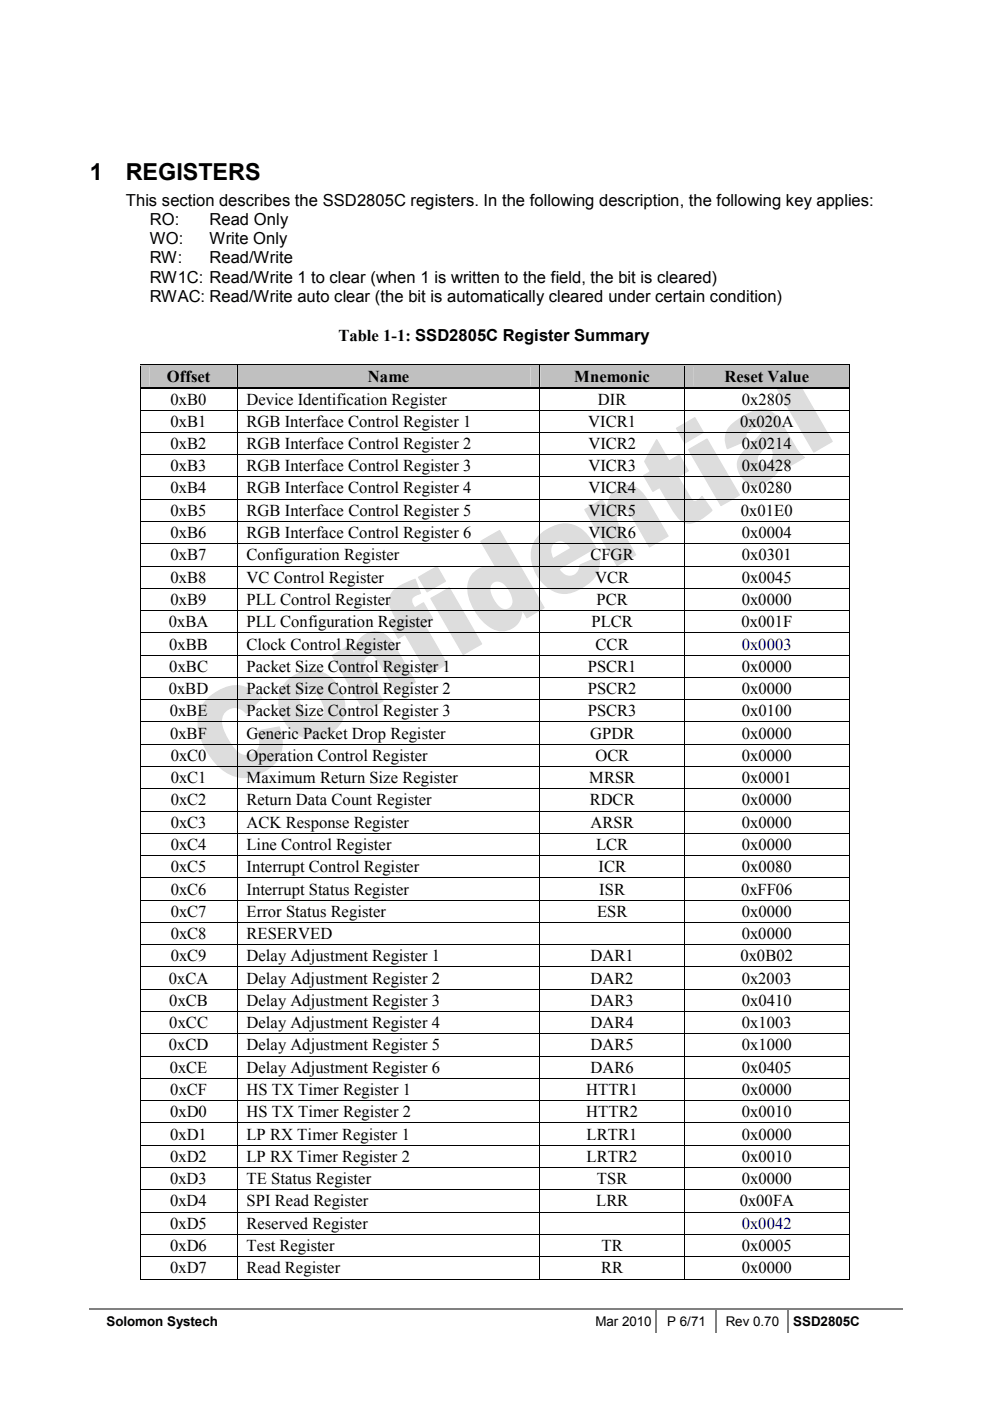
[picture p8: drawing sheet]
<svg xmlns="http://www.w3.org/2000/svg" width="210mm" height="297mm" viewBox="0 0 210 297" stroke-linecap="round" stroke-linejoin="round" font-family="sans-serif">
<path d="M18.9 277.5h30.9" fill="none" stroke="#808080" stroke-width=".34"/>
<path d="M49.8 277.3h.3v.3h-.3z" fill="#808080"/>
<path d="M50.1 277.5h71.5" fill="none" stroke="#808080" stroke-width=".34"/>
<path d="M121.6 277.3h.3v.3h-.3z" fill="#808080"/>
<path d="M121.9 277.5h17.1" fill="none" stroke="#808080" stroke-width=".34"/>
<path d="M139 277.3h.4v.3h-.4z" fill="#808080"/>
<path d="M139.4 277.5h12.3" fill="none" stroke="#808080" stroke-width=".34"/>
<path d="M151.7 277.3h.4v.3h-.4z" fill="#808080"/>
<path d="M152.1 277.5h14.9" fill="none" stroke="#808080" stroke-width=".34"/>
<path d="M167 277.3h.3v.3h-.3z" fill="#808080"/>
<path d="M139.2 277.6v5.1M151.9 277.6v5.1M167.1 277.6v5.1M167.3 277.5h24.1" fill="none" stroke="#808080" stroke-width=".34"/>
<g fill="#ddd">
<path d="M43.9 148.3a8.4 8.4 0 0 1 7.7-2.7l2 .9 1.9 1.5-3.3 3.2a2.96 2.96 0 0 0-3.8-.9 2.96 2.96 0 0 0-1.3 3.8 11.5 11.5 0 0 0 4 5.8 2.96 2.96 0 0 0 3.2-.6 2.96 2.96 0 0 0 .6-3.2l-.3-1.1 4.6-.9a7.3 7.3 0 0 1-1.5 8.2 9 9 0 0 1-7.5 2.4 11.1 11.1 0 0 1-6.8-6.4 8.6 8.6 0 0 1 0-9.4z" fill-rule="evenodd"/>
<path d="M60.8 144.5a6.8 6.8 0 0 1 8.7-1.3 7.8 7.8 0 0 1 2.8 10 6.9 6.9 0 0 1-9.4 2.4 7.8 7.8 0 0 1-2.9-10zM64 146.5a2.72 2.72 0 0 0-.1 3.5 4.3 4.3 0 0 0 3 2.8 2.04 2.04 0 0 0 1.8-3.1 5.5 5.5 0 0 0-2.9-3.6h-.8z" fill-rule="evenodd"/>
<path d="M70.4 139l3.7-2.1 1.1 1.9a4.5 4.5 0 0 1 5.6-4.7 7.7 7.7 0 0 1 3.4 3.8l3.9 6.7-3.9 2.3-2.2-3.6a14.9 14.9 0 0 0-2.6-4.2 1.6 1.6 0 0 0-1.9 .3 1.6 1.6 0 0 0-.4 1.8l.5 1.1 3.6 6.3-3.9 2.2z" fill-rule="evenodd"/>
<path d="M83.6 125.1a14.1 14.1 0 0 1 4.4-2.3l1.2 3a2.29 2.29 0 0 0-1.9 1.4v.6l.6 1.1 1.9-1.1 1.9 3.3-1.9 1.1 4.9 8.6-3.9 2.2-4.9-8.5-1.4 .8-2-3.3 1.5-.9-.5-.8a4.3 4.3 0 0 1-.4-4.6z" fill-rule="evenodd"/>
<path d="M88.7 122.4l4-2.3 1.7 3.1-3.8 2.3zM91.4 126.9l3.8-2.3 6.9 11.9-3.9 2.3z" fill-rule="evenodd"/>
<path d="M101.9 114.8l4-2.3 9.5 16.4-3.7 2.1-1-1.8a4.3 4.3 0 0 1-2.6 4.2 4.3 4.3 0 0 1-4.8-1 10.8 10.8 0 0 1-4.1-8.3 4.4 4.4 0 0 1 6-3.7zM104.3 123.6a2.94 2.94 0 0 0 .3 3.6 2.92 2.92 0 0 0 2.9 2 1.97 1.97 0 0 0 1-2.9 4.3 4.3 0 0 0-2.9-3.1l-.7 .1z" fill-rule="evenodd"/>
<path d="M114.3 113.6a7.6 7.6 0 0 1 7.3-2.2 9.4 9.4 0 0 1 4.7 4.7l-7.9 4.5a2.4 2.4 0 0 0 3.9 .9l.5-.8 .2-.9 4.1-1.8a6.3 6.3 0 0 1-3.8 6.6 6 6 0 0 1-8.4-1.3 7.6 7.6 0 0 1-1.4-8.6zM117.4 115.1a2.79 2.79 0 0 0-.2 3.4l3.9-2.3a2.55 2.55 0 0 0-3.4-1.3z" fill-rule="evenodd"/>
<path d="M124 108l3.6-2.1 1.2 2a4.5 4.5 0 0 1 5.6-4.7 7.1 7.1 0 0 1 3.4 3.8l3.8 6.7-3.9 2.3-2.1-3.7a16.5 16.5 0 0 0-2.7-4.1 1.6 1.6 0 0 0-1.8 .2 1.6 1.6 0 0 0-.4 1.9l.8 1.7 3.3 5.6-3.9 2.3z" fill-rule="evenodd"/>
<path d="M139.2 93.2l2.7 4.5 2.1-1.2 1.9 3.3-2.1 1.3 2.6 4.5a1.02 1.02 0 0 0 .9 .7 1.02 1.02 0 0 0 1-.5l.5-.6 2.2 3a9.1 9.1 0 0 1-5 2.7 3.8 3.8 0 0 1-3-2.2l-3.1-5.4-1.5 .9-1.9-3.4 1.4-.8-1.2-2.2z" fill-rule="evenodd"/>
<path d="M143.4 90.8l3.9-2.2 1.8 3.1-3.9 2.2zM146 95.3l3.9-2.2 6.9 11.8-3.9 2.3z" fill-rule="evenodd"/>
<path d="M154.9 90.3l2.5-1.9a7.2 7.2 0 0 1 5.2-1.4 7 7 0 0 1 3.7 3.8l1.6 2.6a8.2 8.2 0 0 0 2.7 3.6l-3.7 2.1-.7-.5-.6-.7a5.7 5.7 0 0 1-6.3 4.6 4.1 4.1 0 0 1-2.4-5.8l.8-.9 2.9-2.9 1.1-1.3a1.37 1.37 0 0 0-2.3-.8 1.99 1.99 0 0 0-1.2 2.6l-4 1.7a4.3 4.3 0 0 1 .7-4.8zM163 93.9l-.8 .9a4.1 4.1 0 0 0-1.7 2.8 1.48 1.48 0 0 0 1.2 1.2 1.48 1.48 0 0 0 1.6-.7 2.95 2.95 0 0 0-.2-4z" fill-rule="evenodd"/>
<path d="M163.1 79.5l3.9-2.3 9.4 16.4-3.8 2.2z" fill-rule="evenodd"/>
</g>
<g fill="none" stroke="#ddd" stroke-width=".26">
<path d="M163.1 79.5l3.9-2.3 9.4 16.4-3.8 2.2zM139.2 93.2l2.7 4.5 2.1-1.2 1.9 3.3-2.1 1.3 2.6 4.5a1.02 1.02 0 0 0 .9 .7 1.02 1.02 0 0 0 1-.5l.5-.6 2.2 3a9.1 9.1 0 0 1-5 2.7 3.8 3.8 0 0 1-3-2.2l-3.1-5.4-1.5 .9-1.9-3.4 1.4-.8-1.2-2.2zM143.4 90.8l3.9-2.2 1.8 3.1-3.9 2.2zM146 95.3l3.9-2.2 6.9 11.8-3.9 2.3zM154.9 90.3l2.5-1.9a7.2 7.2 0 0 1 5.2-1.4 7 7 0 0 1 3.7 3.8l1.6 2.6a8.2 8.2 0 0 0 2.7 3.6l-3.7 2.1-.7-.5-.6-.7a5.7 5.7 0 0 1-6.3 4.6 4.1 4.1 0 0 1-2.4-5.8l.8-.9 2.9-2.9 1.1-1.3a1.37 1.37 0 0 0-2.3-.8 1.99 1.99 0 0 0-1.2 2.6l-4 1.7a4.3 4.3 0 0 1 .7-4.8zM163 93.9a3.7 3.7 0 0 1 .7 3.6 1.74 1.74 0 0 1-2.8 .8 1.73 1.73 0 0 1 .4-2.5zM101.9 114.8l4-2.3 9.5 16.4-3.7 2.1-1-1.8a4.3 4.3 0 0 1-2.6 4.2 4.3 4.3 0 0 1-4.8-1 10.8 10.8 0 0 1-4.1-8.3 4.4 4.4 0 0 1 6-3.7zM114.3 113.6a7.6 7.6 0 0 1 7.3-2.2 9.4 9.4 0 0 1 4.7 4.7l-7.9 4.5a2.4 2.4 0 0 0 3.9 .9l.5-.8 .2-.9 4.1-1.8a6.3 6.3 0 0 1-3.8 6.6 6 6 0 0 1-8.4-1.3 7.6 7.6 0 0 1-1.4-8.6zM117.4 115.1a2.16 2.16 0 0 1 3.3 .7l.4 .4-3.9 2.3a2.85 2.85 0 0 1 .2-3.4zM124 108l3.6-2.1 1.2 2a4.5 4.5 0 0 1 5.6-4.7 7.1 7.1 0 0 1 3.4 3.8l3.8 6.7-3.9 2.3-2.1-3.7a16.5 16.5 0 0 0-2.7-4.1 1.6 1.6 0 0 0-1.8 .2 1.6 1.6 0 0 0-.4 1.9l.8 1.7 3.3 5.6-3.9 2.3zM70.4 139l3.7-2.1 1.1 1.9a4.5 4.5 0 0 1 5.6-4.7 7.7 7.7 0 0 1 3.4 3.8l3.9 6.7-3.9 2.3-2.2-3.6a14.9 14.9 0 0 0-2.6-4.2 1.6 1.6 0 0 0-1.9 .3 1.6 1.6 0 0 0-.4 1.8l.5 1.1 3.6 6.3-3.9 2.2zM83.6 125.1a14.1 14.1 0 0 1 4.4-2.3l1.2 3a2.29 2.29 0 0 0-1.9 1.4v.6l.6 1.1 1.9-1.1 1.9 3.3-1.9 1.1 4.9 8.6-3.9 2.2-4.9-8.5-1.4 .8-2-3.3 1.5-.9-.5-.8a4.3 4.3 0 0 1-.4-4.6z"/>
<path d="M88.7 122.4l4-2.3 1.7 3.1-3.8 2.3zM91.4 126.9l3.8-2.3 6.9 11.9-3.9 2.3zM104.3 123.6a2.2 2.2 0 0 1 3.4 1 3.9 3.9 0 0 1 .9 3.8 1.72 1.72 0 0 1-2.9 .2 5.6 5.6 0 0 1-1.8-4.3zM43.9 148.3a8.4 8.4 0 0 1 7.7-2.7l2 .9 1.9 1.5-3.3 3.2a2.96 2.96 0 0 0-3.8-.9 2.96 2.96 0 0 0-1.3 3.8 11.5 11.5 0 0 0 4 5.8 2.96 2.96 0 0 0 3.2-.6 2.96 2.96 0 0 0 .6-3.2l-.3-1.1 4.6-.9a7.3 7.3 0 0 1-1.5 8.2 9 9 0 0 1-7.5 2.4 11.1 11.1 0 0 1-6.8-6.4 8.6 8.6 0 0 1 0-9.4zM60.8 144.5a6.8 6.8 0 0 1 8.7-1.3 7.8 7.8 0 0 1 2.8 10 6.9 6.9 0 0 1-9.4 2.4 7.8 7.8 0 0 1-2.9-10zM64 146.5a2.29 2.29 0 0 1 3.4 .8 4.7 4.7 0 0 1 1.3 4.4 2.06 2.06 0 0 1-3.6 .1 5.5 5.5 0 0 1-1.6-4.3z"/>
</g>
<g fill="#c0c0c0">
<path d="M29.8 77.5h20.4v4.5h-20.4z"/>
<path d="M31.7 77.7h16.6v4.1h-16.6z"/>
<path d="M50.4 77.5h64v4.5h-64z"/>
<path d="M52.3 77.7h60.1v4.1h-60.1z"/>
<path d="M114.6 77.5h30.4v4.5h-30.4z"/>
<path d="M116.5 77.7h26.6v4.1h-26.6z"/>
<path d="M145.2 77.5h34.8v4.5h-34.8z"/>
<path d="M147.1 77.7h31v4.1h-31z"/>
</g>
<g fill="#000">
<path d="M29.6 77.3h.2v.4h-.2zM29.6 77.3h.2v.2h-.2zM50.2 77.5h.2v.2h-.2zM50.2 77.3h.2v.2h-.2zM114.4 77.5h.2v.2h-.2zM114.4 77.3h.2v.2h-.2zM145 77.5h.2v.2h-.2zM145 77.3h.2v.2h-.2zM180 77.3h.2v.4h-.2zM180 77.3h.2v.2h-.2zM29.6 82h.2v.6h-.2zM29.6 86.9h.2v.4h-.2z"/>
<path d="M29.6 91.6h.2v.4h-.2zM29.6 96.3h.2v.4h-.2zM50.2 82.5l.2 .1zM50.2 82h.5v.2h-.5zM50.2 82.4h.5v.1h-.5zM50.2 86.9h.2v.4h-.2zM50.2 91.6h.2v.4h-.2zM50.2 96.3h.2v.4h-.2zM114.4 82.5l.2 .1zM114.4 82h.5v.2h-.5zM114.4 82.4h.5v.1h-.5zM114.4 86.9h.2v.4h-.2z"/>
<path d="M114.4 91.6h.2v.4h-.2zM114.4 96.3h.2v.4h-.2zM145 82.5l.2 .1zM145 82h.5v.2h-.5zM145 82.4h.5v.1h-.5zM145 86.9h.2v.4h-.2zM145 91.6h.2v.4h-.2zM145 96.3h.2v.4h-.2zM180 82h.2v.6h-.2zM180 86.9h.2v.4h-.2zM180 91.6h.2v.4h-.2zM180 96.3h.2v.4h-.2z"/>
<path d="M29.6 101h.2v.4h-.2zM29.6 105.7h.2v.5h-.2zM29.6 110.5h.2v.4h-.2zM29.6 115.2h.2v.4h-.2zM29.6 119.9h.2v.5h-.2zM50.2 101h.2v.4h-.2zM50.2 105.7h.2v.5h-.2zM50.2 110.5h.2v.4h-.2zM50.2 115.2h.2v.4h-.2zM50.2 119.9h.2v.5h-.2zM114.4 101h.2v.4h-.2zM114.4 105.7h.2v.5h-.2z"/>
<path d="M114.4 110.5h.2v.4h-.2zM114.4 115.2h.2v.4h-.2zM114.4 119.9h.2v.5h-.2zM145 101h.2v.4h-.2zM145 105.7h.2v.5h-.2zM145 110.5h.2v.4h-.2zM145 115.2h.2v.4h-.2zM145 119.9h.2v.5h-.2zM180 101h.2v.4h-.2zM180 105.7h.2v.5h-.2zM180 110.5h.2v.4h-.2zM180 115.2h.2v.4h-.2z"/>
<path d="M180 119.9h.2v.5h-.2zM29.6 124.6h.2v.5h-.2zM29.6 129.4h.2v.4h-.2zM29.6 134.1h.2v.4h-.2zM29.6 138.8h.2v.4h-.2zM50.2 124.6h.2v.5h-.2zM50.2 129.4h.2v.4h-.2zM50.2 134.1h.2v.4h-.2zM50.2 138.8h.2v.4h-.2zM114.4 124.6h.2v.5h-.2zM114.4 129.4h.2v.4h-.2zM114.4 134.1h.2v.4h-.2z"/>
<path d="M114.4 138.8h.2v.4h-.2zM145 124.6h.2v.5h-.2zM145 129.4h.2v.4h-.2zM145 134.1h.2v.4h-.2zM145 138.8h.2v.4h-.2zM180 124.6h.2v.5h-.2zM180 129.4h.2v.4h-.2zM180 134.1h.2v.4h-.2zM180 138.8h.2v.4h-.2zM29.6 143.6h.2v.4h-.2zM29.6 148.3h.2v.4h-.2zM29.6 153h.2v.4h-.2z"/>
<path d="M29.6 157.7h.2v.4h-.2zM50.2 143.6h.2v.4h-.2zM50.2 148.3h.2v.4h-.2zM50.2 153h.2v.4h-.2zM50.2 157.7h.2v.4h-.2zM114.4 143.6h.2v.4h-.2zM114.4 148.3h.2v.4h-.2zM114.4 153h.2v.4h-.2zM114.4 157.7h.2v.4h-.2zM145 143.6h.2v.4h-.2zM145 148.3h.2v.4h-.2zM145 153h.2v.4h-.2z"/>
<path d="M145 157.7h.2v.4h-.2zM180 143.6h.2v.4h-.2zM180 148.3h.2v.4h-.2zM180 153h.2v.4h-.2zM180 157.7h.2v.4h-.2zM29.6 162.4h.2v.5h-.2zM29.6 167.2h.2v.4h-.2zM29.6 171.9h.2v.4h-.2zM29.6 176.6h.2v.4h-.2zM50.2 162.4h.2v.5h-.2zM50.2 167.2h.2v.4h-.2zM50.2 171.9h.2v.4h-.2z"/>
<path d="M50.2 176.6h.2v.4h-.2zM114.4 162.4h.2v.5h-.2zM114.4 167.2h.2v.4h-.2zM114.4 171.9h.2v.4h-.2zM114.4 176.6h.2v.4h-.2zM145 162.4h.2v.5h-.2zM145 167.2h.2v.4h-.2zM145 171.9h.2v.4h-.2zM145 176.6h.2v.4h-.2zM180 162.4h.2v.5h-.2zM180 167.2h.2v.4h-.2zM180 171.9h.2v.4h-.2z"/>
<path d="M180 176.6h.2v.4h-.2zM29.6 181.3h.2v.4h-.2zM29.6 186.1h.2v.4h-.2zM29.6 190.8h.2v.4h-.2zM29.6 195.5h.2v.4h-.2zM50.2 181.3h.2v.4h-.2zM50.2 186.1h.2v.4h-.2zM50.2 190.8h.2v.4h-.2zM50.2 195.5h.2v.4h-.2zM114.4 181.3h.2v.4h-.2zM114.4 186.1h.2v.4h-.2zM114.4 190.8h.2v.4h-.2z"/>
<path d="M114.4 195.5h.2v.4h-.2zM145 181.3h.2v.4h-.2zM145 186.1h.2v.4h-.2zM145 190.8h.2v.4h-.2zM145 195.5h.2v.4h-.2zM180 181.3h.2v.4h-.2zM180 186.1h.2v.4h-.2zM180 190.8h.2v.4h-.2zM180 195.5h.2v.4h-.2zM29.6 200.2h.2v.5h-.2zM29.6 204.9h.2v.5h-.2zM29.6 209.7h.2v.4h-.2z"/>
<path d="M29.6 214.4h.2v.4h-.2zM29.6 219.1h.2v.4h-.2zM50.2 200.2h.2v.5h-.2zM50.2 204.9h.2v.5h-.2zM50.2 209.7h.2v.4h-.2zM50.2 214.4h.2v.4h-.2zM50.2 219.1h.2v.4h-.2zM114.4 200.2h.2v.5h-.2zM114.4 204.9h.2v.5h-.2zM114.4 209.7h.2v.4h-.2zM114.4 214.4h.2v.4h-.2zM114.4 219.1h.2v.4h-.2z"/>
<path d="M145 200.2h.2v.5h-.2zM145 204.9h.2v.5h-.2zM145 209.7h.2v.4h-.2zM145 214.4h.2v.4h-.2zM145 219.1h.2v.4h-.2zM180 200.2h.2v.5h-.2zM180 204.9h.2v.5h-.2zM180 209.7h.2v.4h-.2zM180 214.4h.2v.4h-.2zM180 219.1h.2v.4h-.2zM29.6 223.9h.2v.4h-.2zM29.6 228.6h.2v.4h-.2z"/>
<path d="M29.6 233.3h.2v.4h-.2zM29.6 238h.2v.4h-.2zM50.2 223.9h.2v.4h-.2zM50.2 228.6h.2v.4h-.2zM50.2 233.3h.2v.4h-.2zM50.2 238h.2v.4h-.2zM114.4 223.9h.2v.4h-.2zM114.4 228.6h.2v.4h-.2zM114.4 233.3h.2v.4h-.2zM114.4 238h.2v.4h-.2zM145 223.9h.2v.4h-.2zM145 228.6h.2v.4h-.2z"/>
<path d="M145 233.3h.2v.4h-.2zM145 238h.2v.4h-.2zM180 223.9h.2v.4h-.2zM180 228.6h.2v.4h-.2zM180 233.3h.2v.4h-.2zM180 238h.2v.4h-.2zM29.6 242.7h.2v.5h-.2zM29.6 247.4h.2v.5h-.2zM29.6 252.2h.2v.4h-.2zM29.6 256.9h.2v.4h-.2zM50.2 242.7h.2v.5h-.2zM50.2 247.4h.2v.5h-.2z"/>
<path d="M50.2 252.2h.2v.4h-.2zM50.2 256.9h.2v.4h-.2zM114.4 242.7h.2v.5h-.2zM114.4 247.4h.2v.5h-.2zM114.4 252.2h.2v.4h-.2zM114.4 256.9h.2v.4h-.2zM145 242.7h.2v.5h-.2zM145 247.4h.2v.5h-.2zM145 252.2h.2v.4h-.2zM145 256.9h.2v.4h-.2zM180 242.7h.2v.5h-.2zM180 247.4h.2v.5h-.2z"/>
<path d="M180 252.2h.2v.4h-.2zM180 256.9h.2v.4h-.2zM29.6 261.6h.2v.4h-.2zM29.6 266.4h.2v.4h-.2zM29.6 271.1h.2v.2h-.2zM50.2 261.6h.2v.4h-.2zM50.2 266.4h.2v.4h-.2zM50.2 271.1h.2v.2h-.2zM114.4 261.6h.2v.4h-.2zM114.4 266.4h.2v.4h-.2zM114.4 271.1h.2v.2h-.2zM145 261.6h.2v.4h-.2z"/>
<path d="M145 266.4h.2v.4h-.2zM145 271.1h.2v.2h-.2zM180 261.6h.2v.4h-.2zM180 266.4h.2v.4h-.2zM180 271.1h.2v.2h-.2z"/>
</g>
<g fill="none" stroke="#000" stroke-width=".21">
<path d="M29.7 77.7v4.3M29.8 77.4h20.4M50.3 77.7v4.3M50.4 77.4h64M114.5 77.7v4.3M114.6 77.4h30.4M145.1 77.7v4.3M145.2 77.4h34.8M180.1 77.7v4.3M29.7 82.6v4.3M29.7 87.3v4.3M29.7 92v4.3"/>
<path d="M29.7 96.7v4.3M29.8 82.1h20.4M29.8 82.5h20.4M29.8 87h20.4M29.8 91.7h20.4M29.8 96.4h20.4M50.3 82.6v4.3M50.3 87.3v4.3M50.3 92v4.3M50.3 96.7v4.3M50.4 87h64M50.4 91.7h64"/>
<path d="M50.4 96.4h64M50.7 82.1h63.7M50.7 82.5h63.7M114.5 82.6v4.3M114.5 87.3v4.3M114.5 92v4.3M114.5 96.7v4.3M114.6 87h30.4M114.6 91.7h30.4M114.6 96.4h30.4M114.9 82.1h30.1M114.9 82.5h30.1"/>
<path d="M145.1 82.6v4.3M145.1 87.3v4.3M145.1 92v4.3M145.1 96.7v4.3M145.2 87h34.8M145.2 91.7h34.8M145.2 96.4h34.8M145.5 82.1h34.5M145.5 82.5h34.5M180.1 82.6v4.3M180.1 87.3v4.3M180.1 92v4.3"/>
<path d="M180.1 96.7v4.3M29.7 101.4v4.3M29.7 106.2v4.3M29.7 110.9v4.3M29.7 115.6v4.3M29.8 101.1h20.4M29.8 105.8h20.4M29.8 110.6h20.4M29.8 115.3h20.4M50.3 101.4v4.3M50.3 106.2v4.3M50.3 110.9v4.3"/>
<path d="M50.3 115.6v4.3M50.4 101.1h64M50.4 105.8h64M50.4 110.6h64M50.4 115.3h64M114.5 101.4v4.3M114.5 106.2v4.3M114.5 110.9v4.3M114.5 115.6v4.3M114.6 101.1h30.4M114.6 105.8h30.4M114.6 110.6h30.4"/>
<path d="M114.6 115.3h30.4M145.1 101.4v4.3M145.1 106.2v4.3M145.1 110.9v4.3M145.1 115.6v4.3M145.2 101.1h34.8M145.2 105.8h34.8M145.2 110.6h34.8M145.2 115.3h34.8M180.1 101.4v4.3M180.1 106.2v4.3M180.1 110.9v4.3"/>
<path d="M180.1 115.6v4.3M29.7 120.4v4.2M29.7 125.1v4.3M29.7 129.8v4.3M29.7 134.5v4.3M29.7 139.2v4.4M29.8 120h20.4M29.8 124.7h20.4M29.8 129.5h20.4M29.8 134.2h20.4M29.8 138.9h20.4M50.3 120.4v4.2"/>
<path d="M50.3 125.1v4.3M50.3 129.8v4.3M50.3 134.5v4.3M50.3 139.2v4.4M50.4 120h64M50.4 124.7h64M50.4 129.5h64M50.4 134.2h64M50.4 138.9h64M114.5 120.4v4.2M114.5 125.1v4.3M114.5 129.8v4.3"/>
<path d="M114.5 134.5v4.3M114.5 139.2v4.4M114.6 120h30.4M114.6 124.7h30.4M114.6 129.5h30.4M114.6 134.2h30.4M114.6 138.9h30.4M145.1 120.4v4.2M145.1 125.1v4.3M145.1 129.8v4.3M145.1 134.5v4.3M145.1 139.2v4.4"/>
<path d="M145.2 120h34.8M145.2 124.7h34.8M145.2 129.5h34.8M145.2 134.2h34.8M145.2 138.9h34.8M180.1 120.4v4.2M180.1 125.1v4.3M180.1 129.8v4.3M180.1 134.5v4.3M180.1 139.2v4.4M29.7 144v4.3M29.7 148.7v4.3"/>
<path d="M29.7 153.4v4.3M29.7 158.1v4.3M29.8 143.6h20.4M29.8 148.3h20.4M29.8 153.1h20.4M29.8 157.8h20.4M50.3 144v4.3M50.3 148.7v4.3M50.3 153.4v4.3M50.3 158.1v4.3M50.4 143.6h64M50.4 148.3h64"/>
<path d="M50.4 153.1h64M50.4 157.8h64M114.5 144v4.3M114.5 148.7v4.3M114.5 153.4v4.3M114.5 158.1v4.3M114.6 143.6h30.4M114.6 148.3h30.4M114.6 153.1h30.4M114.6 157.8h30.4M145.1 144v4.3M145.1 148.7v4.3"/>
<path d="M145.1 153.4v4.3M145.1 158.1v4.3M145.2 143.6h34.8M145.2 148.3h34.8M145.2 153.1h34.8M145.2 157.8h34.8M180.1 144v4.3M180.1 148.7v4.3M180.1 153.4v4.3M180.1 158.1v4.3M29.7 162.9v4.3M29.7 167.6v4.3"/>
<path d="M29.7 172.3v4.3M29.7 177v4.3M29.8 162.5h20.4M29.8 167.3h20.4M29.8 172h20.4M29.8 176.7h20.4M50.3 162.9v4.3M50.3 167.6v4.3M50.3 172.3v4.3M50.3 177v4.3M50.4 162.5h64M50.4 167.3h64"/>
<path d="M50.4 172h64M50.4 176.7h64M114.5 162.9v4.3M114.5 167.6v4.3M114.5 172.3v4.3M114.5 177v4.3M114.6 162.5h30.4M114.6 167.3h30.4M114.6 172h30.4M114.6 176.7h30.4M145.1 162.9v4.3M145.1 167.6v4.3"/>
<path d="M145.1 172.3v4.3M145.1 177v4.3M145.2 162.5h34.8M145.2 167.3h34.8M145.2 172h34.8M145.2 176.7h34.8M180.1 162.9v4.3M180.1 167.6v4.3M180.1 172.3v4.3M180.1 177v4.3M29.7 181.7v4.4M29.7 186.5v4.3"/>
<path d="M29.7 191.2v4.3M29.7 195.9v4.3M29.8 181.4h20.4M29.8 186.1h20.4M29.8 190.9h20.4M29.8 195.6h20.4M50.3 181.7v4.4M50.3 186.5v4.3M50.3 191.2v4.3M50.3 195.9v4.3M50.4 181.4h64M50.4 186.1h64"/>
<path d="M50.4 190.9h64M50.4 195.6h64M114.5 181.7v4.4M114.5 186.5v4.3M114.5 191.2v4.3M114.5 195.9v4.3M114.6 181.4h30.4M114.6 186.1h30.4M114.6 190.9h30.4M114.6 195.6h30.4M145.1 181.7v4.4M145.1 186.5v4.3"/>
<path d="M145.1 191.2v4.3M145.1 195.9v4.3M145.2 181.4h34.8M145.2 186.1h34.8M145.2 190.9h34.8M145.2 195.6h34.8M180.1 181.7v4.4M180.1 186.5v4.3M180.1 191.2v4.3M180.1 195.9v4.3M29.7 200.7v4.2M29.7 205.4v4.3"/>
<path d="M29.7 210.1v4.3M29.7 214.8v4.3M29.7 219.5v4.4M29.8 200.3h20.4M29.8 205h20.4M29.8 209.8h20.4M29.8 214.5h20.4M29.8 219.2h20.4M50.3 200.7v4.2M50.3 205.4v4.3M50.3 210.1v4.3M50.3 214.8v4.3"/>
<path d="M50.3 219.5v4.4M50.4 200.3h64M50.4 205h64M50.4 209.8h64M50.4 214.5h64M50.4 219.2h64M114.5 200.7v4.2M114.5 205.4v4.3M114.5 210.1v4.3M114.5 214.8v4.3M114.5 219.5v4.4M114.6 200.3h30.4"/>
<path d="M114.6 205h30.4M114.6 209.8h30.4M114.6 214.5h30.4M114.6 219.2h30.4M145.1 200.7v4.2M145.1 205.4v4.3M145.1 210.1v4.3M145.1 214.8v4.3M145.1 219.5v4.4M145.2 200.3h34.8M145.2 205h34.8M145.2 209.8h34.8"/>
<path d="M145.2 214.5h34.8M145.2 219.2h34.8M180.1 200.7v4.2M180.1 205.4v4.3M180.1 210.1v4.3M180.1 214.8v4.3M180.1 219.5v4.4M29.7 224.3v4.3M29.7 229v4.3M29.7 233.7v4.3M29.7 238.4v4.3M29.8 223.9h20.4"/>
<path d="M29.8 228.6h20.4M29.8 233.4h20.4M29.8 238.1h20.4M50.3 224.3v4.3M50.3 229v4.3M50.3 233.7v4.3M50.3 238.4v4.3M50.4 223.9h64M50.4 228.6h64M50.4 233.4h64M50.4 238.1h64M114.5 224.3v4.3"/>
<path d="M114.5 229v4.3M114.5 233.7v4.3M114.5 238.4v4.3M114.6 223.9h30.4M114.6 228.6h30.4M114.6 233.4h30.4M114.6 238.1h30.4M145.1 224.3v4.3M145.1 229v4.3M145.1 233.7v4.3M145.1 238.4v4.3M145.2 223.9h34.8"/>
<path d="M145.2 228.6h34.8M145.2 233.4h34.8M145.2 238.1h34.8M180.1 224.3v4.3M180.1 229v4.3M180.1 233.7v4.3M180.1 238.4v4.3M29.7 243.2v4.2M29.7 247.9v4.3M29.7 252.6v4.3M29.7 257.3v4.3M29.8 242.8h20.4"/>
<path d="M29.8 247.5h20.4M29.8 252.3h20.4M29.8 257h20.4M50.3 243.2v4.2M50.3 247.9v4.3M50.3 252.6v4.3M50.3 257.3v4.3M50.4 242.8h64M50.4 247.5h64M50.4 252.3h64M50.4 257h64M114.5 243.2v4.2"/>
<path d="M114.5 247.9v4.3M114.5 252.6v4.3M114.5 257.3v4.3M114.6 242.8h30.4M114.6 247.5h30.4M114.6 252.3h30.4M114.6 257h30.4M145.1 243.2v4.2M145.1 247.9v4.3M145.1 252.6v4.3M145.1 257.3v4.3M145.2 242.8h34.8"/>
<path d="M145.2 247.5h34.8M145.2 252.3h34.8M145.2 257h34.8M180.1 243.2v4.2M180.1 247.9v4.3M180.1 252.6v4.3M180.1 257.3v4.3M29.7 262v4.4M29.7 266.8v4.3M29.8 261.7h20.4M29.8 266.4h20.4M29.8 271.2h20.4"/>
<path d="M50.3 262v4.4M50.3 266.8v4.3M50.4 261.7h64M50.4 266.4h64M50.4 271.2h64M114.5 262v4.4M114.5 266.8v4.3M114.6 261.7h30.4M114.6 266.4h30.4M114.6 271.2h30.4M145.1 262v4.4M145.1 266.8v4.3"/>
<path d="M145.2 261.7h34.8M145.2 266.4h34.8M145.2 271.2h34.8M180.1 262v4.4M180.1 266.8v4.3"/>
</g>
<path d="M29.8 77.6h20.4M50.4 77.6h64M114.6 77.6h30.4M145.2 77.6h34.8" fill="none" stroke="#c0c0c0" stroke-width=".25"/>
<g font-size="5">
<text x="19" y="38.3">1</text>
<text x="26.7" y="38.3">REGISTERS</text>
</g>
<g font-size="3.5">
<text x="26.7" y="43.7">This section describes the SSD2805C registers. In the following description, the following key applies:</text>
<text x="31.7" y="47.8">RO:</text>
<text x="44.4" y="47.8">Read Only</text>
<text x="31.7" y="51.8">WO:</text>
<text x="44.5" y="51.8">Write Only</text>
<text x="31.7" y="55.8">RW:</text>
<text x="31.7" y="59.9">RW1C: Read/Write 1 to clear (when 1 is written to the field, the bit is cleared)</text>
<text x="44.5" y="55.8">Read/Write</text>
<text x="31.7" y="64">RWAC: Read/Write auto clear (the bit is automatically cleared under certain condition)</text>
<text x="71.8" y="72.3">Table 1-1: SSD2805C Register Summary</text>
<text x="35.4" y="81">Offset</text>
<text x="78" y="81">Name</text>
<text x="121.8" y="81">Mnemonic</text>
<text x="153.6" y="81">Reset Value</text>
<text x="36.2" y="85.8">0xB0</text>
<text x="52.3" y="85.8">Device Identification Register</text>
<text x="126.8" y="85.8">DIR</text>
<text x="157.3" y="85.8">0x2805</text>
<text x="36.2" y="90.5">0xB1</text>
<text x="36.2" y="95.2">0xB2</text>
<text x="52.3" y="90.5">RGB Interface Control Register 1</text>
<text x="52.3" y="95.2">RGB Interface Control Register 2</text>
<text x="124.7" y="90.5">VICR1</text>
<text x="124.7" y="95.2">VICR2</text>
<text x="156.9" y="90.5">0x020A</text>
<text x="157.3" y="95.2">0x0214</text>
<text x="36.2" y="99.9">0xB3</text>
<text x="52.3" y="99.9">RGB Interface Control Register 3</text>
<text x="124.7" y="99.9">VICR3</text>
<text x="157.3" y="99.9">0x0428</text>
<text x="36.2" y="104.6">0xB4</text>
<text x="52.3" y="104.6">RGB Interface Control Register 4</text>
<text x="124.7" y="104.6">VICR4</text>
<text x="157.3" y="104.6">0x0280</text>
<text x="36.2" y="109.3">0xB5</text>
<text x="52.3" y="109.3">RGB Interface Control Register 5</text>
<text x="124.8" y="109.3">VICR5</text>
<text x="157.1" y="109.3">0x01E0</text>
<text x="36.2" y="114.1">0xB6</text>
<text x="36.2" y="118.8">0xB7</text>
<text x="52.3" y="114.1">RGB Interface Control Register 6</text>
<text x="52.3" y="118.8">Configuration Register</text>
<text x="124.7" y="114.1">VICR6</text>
<text x="125.2" y="118.8">CFGR</text>
<text x="157.3" y="118.8">0x0301</text>
<text x="157.3" y="114.1">0x0004</text>
<text x="36.2" y="123.5">0xB8</text>
<text x="52.3" y="123.5">VC Control Register</text>
<text x="126.2" y="123.5">VCR</text>
<text x="157.3" y="123.5">0x0045</text>
<text x="36.2" y="128.2">0xB9</text>
<text x="52.3" y="128.2">PLL Control Register</text>
<text x="126.5" y="128.2">PCR</text>
<text x="157.3" y="128.2">0x0000</text>
<text x="35.8" y="133">0xBA</text>
<text x="35.9" y="137.7">0xBB</text>
<text x="52.3" y="133">PLL Configuration Register</text>
<text x="52.3" y="137.7">Clock Control Register</text>
<text x="125.4" y="133">PLCR</text>
<text x="126.3" y="137.7">CCR</text>
<text x="157.2" y="133">0x001F</text>
<text x="35.9" y="142.4">0xBC</text>
<text x="52.3" y="142.4">Packet Size Control Register 1</text>
<text x="124.6" y="142.4">PSCR1</text>
<text x="157.3" y="142.4">0x0000</text>
<text x="35.8" y="147.2">0xBD</text>
<text x="52.3" y="147.2">Packet Size Control Register 2</text>
<text x="124.6" y="147.2">PSCR2</text>
<text x="157.3" y="147.2">0x0000</text>
<text x="36" y="151.8">0xBE</text>
<text x="52.3" y="151.8">Packet Size Control Register 3</text>
<text x="124.6" y="151.8">PSCR3</text>
<text x="157.3" y="151.8">0x0100</text>
<text x="36.1" y="156.6">0xBF</text>
<text x="36.2" y="161.3">0xC0</text>
<text x="52.3" y="156.6">Generic Packet Drop Register</text>
<text x="52.3" y="161.3">Operation Control Register</text>
<text x="125.1" y="156.6">GPDR</text>
<text x="126.2" y="161.3">OCR</text>
<text x="157.3" y="156.6">0x0000</text>
<text x="157.3" y="161.3">0x0000</text>
<text x="36.2" y="166">0xC1</text>
<text x="52.3" y="166">Maximum Return Size Register</text>
<text x="124.9" y="166">MRSR</text>
<text x="157.3" y="166">0x0001</text>
<text x="36.2" y="170.8">0xC2</text>
<text x="52.3" y="170.8">Return Data Count Register</text>
<text x="125" y="170.8">RDCR</text>
<text x="157.3" y="170.8">0x0000</text>
<text x="36.2" y="175.5">0xC3</text>
<text x="52.3" y="175.5">ACK Response Register</text>
<text x="125.2" y="175.5">ARSR</text>
<text x="157.3" y="175.5">0x0000</text>
<text x="36.2" y="180.2">0xC4</text>
<text x="36.2" y="184.9">0xC5</text>
<text x="52.3" y="180.2">Line Control Register</text>
<text x="52.3" y="184.9">Interrupt Control Register</text>
<text x="126.4" y="180.2">LCR</text>
<text x="126.9" y="184.9">ICR</text>
<text x="157.3" y="180.2">0x0000</text>
<text x="157.3" y="184.9">0x0080</text>
<text x="36.2" y="189.7">0xC6</text>
<text x="52.3" y="189.7">Interrupt Status Register</text>
<text x="127.1" y="189.7">ISR</text>
<text x="157.1" y="189.7">0xFF06</text>
<text x="36.2" y="194.4">0xC7</text>
<text x="52.3" y="194.4">Error Status Register</text>
<text x="126.6" y="194.4">ESR</text>
<text x="157.3" y="194.4">0x0000</text>
<text x="36.2" y="199.1">0xC8</text>
<text x="36.2" y="203.8">0xC9</text>
<text x="52.3" y="203.8">Delay Adjustment Register 1</text>
<text x="52.3" y="199.1">RESERVED</text>
<text x="125.2" y="203.8">DAR1</text>
<text x="157" y="203.8">0x0B02</text>
<text x="157.3" y="199.1">0x0000</text>
<text x="35.8" y="208.5">0xCA</text>
<text x="52.3" y="208.5">Delay Adjustment Register 2</text>
<text x="125.2" y="208.5">DAR2</text>
<text x="157.3" y="208.5">0x2003</text>
<text x="35.9" y="213.3">0xCB</text>
<text x="52.3" y="213.3">Delay Adjustment Register 3</text>
<text x="125.2" y="213.3">DAR3</text>
<text x="157.3" y="213.3">0x0410</text>
<text x="35.9" y="218">0xCC</text>
<text x="52.3" y="218">Delay Adjustment Register 4</text>
<text x="125.2" y="218">DAR4</text>
<text x="157.3" y="218">0x1003</text>
<text x="35.8" y="222.7">0xCD</text>
<text x="36" y="227.5">0xCE</text>
<text x="52.3" y="222.7">Delay Adjustment Register 5</text>
<text x="52.3" y="227.5">Delay Adjustment Register 6</text>
<text x="125.2" y="222.7">DAR5</text>
<text x="125.2" y="227.5">DAR6</text>
<text x="157.3" y="222.7">0x1000</text>
<text x="157.3" y="227.5">0x0405</text>
<text x="36.1" y="232.2">0xCF</text>
<text x="52.3" y="232.2">HS TX Timer Register 1</text>
<text x="124.3" y="232.2">HTTR1</text>
<text x="157.3" y="232.2">0x0000</text>
<text x="36.1" y="236.9">0xD0</text>
<text x="52.3" y="236.9">HS TX Timer Register 2</text>
<text x="124.3" y="236.9">HTTR2</text>
<text x="157.3" y="236.9">0x0010</text>
<text x="36.1" y="241.6">0xD1</text>
<text x="52.3" y="241.6">LP RX Timer Register 1</text>
<text x="124.4" y="241.6">LRTR1</text>
<text x="157.3" y="241.6">0x0000</text>
<text x="36.1" y="246.3">0xD2</text>
<text x="36.1" y="251">0xD3</text>
<text x="52.3" y="251">TE Status Register</text>
<text x="52.3" y="246.3">LP RX Timer Register 2</text>
<text x="124.4" y="246.3">LRTR2</text>
<text x="126.6" y="251">TSR</text>
<text x="157.3" y="246.3">0x0010</text>
<text x="157.3" y="251">0x0000</text>
<text x="36.1" y="255.8">0xD4</text>
<text x="52.3" y="255.8">SPI Read Register</text>
<text x="126.4" y="255.8">LRR</text>
<text x="156.8" y="255.8">0x00FA</text>
<text x="36.1" y="260.5">0xD5</text>
<text x="52.3" y="260.5">Reserved Register</text>
<text x="36.1" y="265.2">0xD6</text>
<text x="36.1" y="270">0xD7</text>
<text x="52.3" y="270">Read Register</text>
<text x="52.3" y="265.2">Test Register</text>
<text x="127.5" y="270">RR</text>
<text x="127.5" y="265.2">TR</text>
<text x="157.3" y="265.2">0x0005</text>
<text x="157.3" y="270">0x0000</text>
</g>
<g font-size="3.5" fill="#000080">
<text x="157.3" y="137.7">0x0003</text>
<text x="157.3" y="260.5">0x0042</text>
</g>
<g font-size="2.8">
<text x="22.6" y="281.1">Solomon Systech</text>
<text x="126.3" y="281.1">Mar 2010</text>
<text x="141.4" y="281.1">P 6/71</text>
<text x="153.9" y="281.1">Rev 0.70</text>
<text x="168.1" y="281.1">SSD2805C</text>
</g>
</svg>
